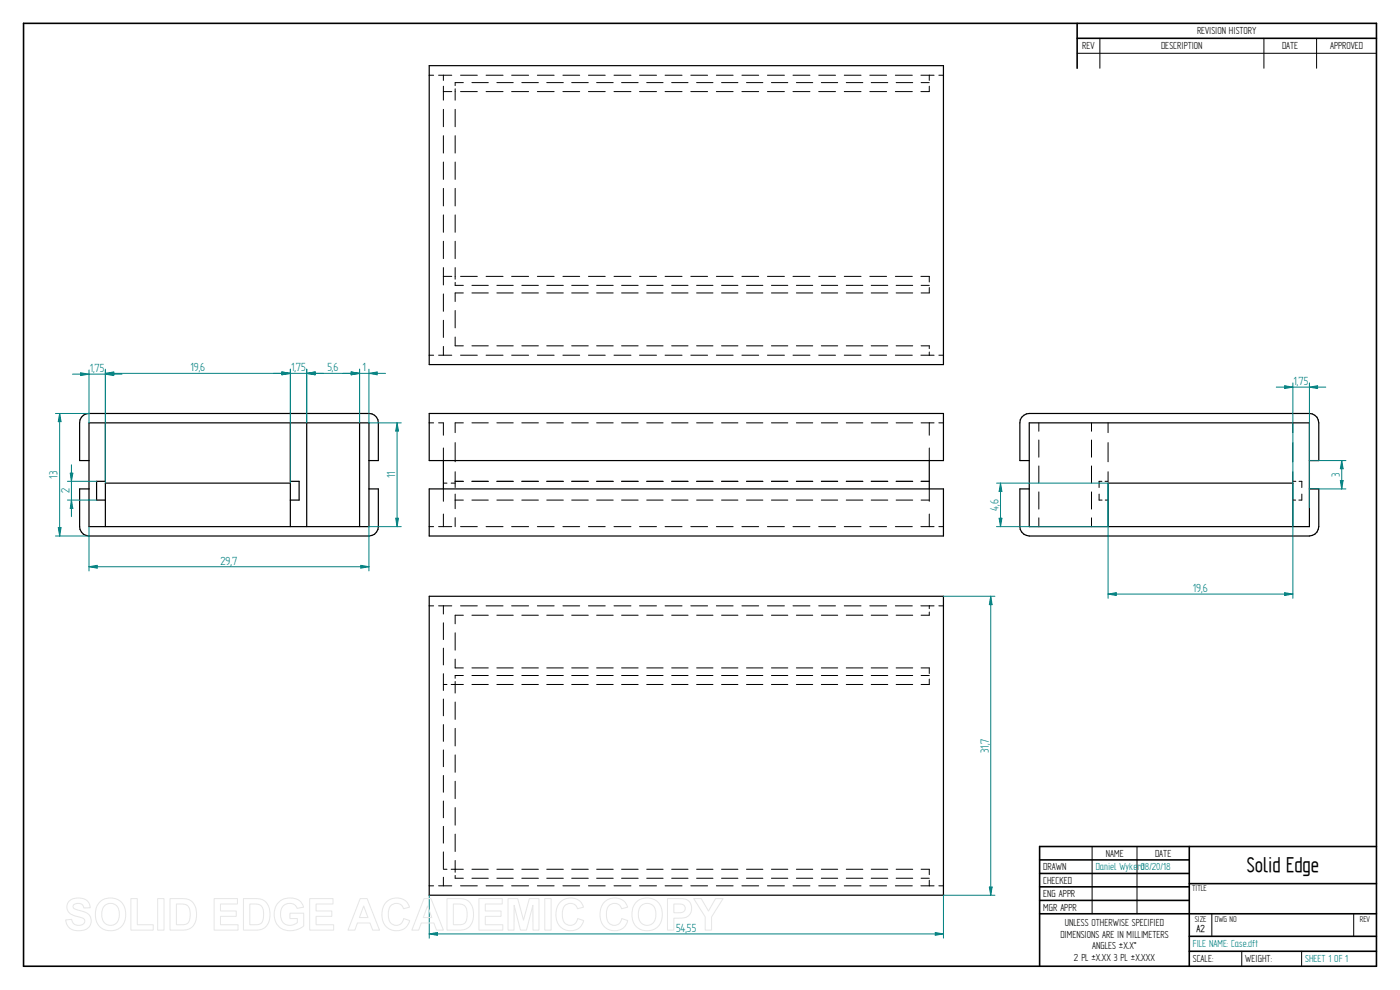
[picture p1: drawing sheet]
<svg xmlns="http://www.w3.org/2000/svg" width="297mm" height="210mm" viewBox="0 0 297 210" stroke-linecap="round" stroke-linejoin="round" font-family="sans-serif">
<g fill="none" stroke="#000" stroke-width=".34">
<path d="M5 5h287v200h-287zM228.5 5v9.5M228.5 8.1h63.5M252.3 179.6v25.4M292 179.6h-71.4v25.4M220.6 182.4h31.7M220.6 185.3h31.7M220.6 188.1h31.7M220.6 191h31.7M220.6 193.8h71.4M252.3 187.5h39.7M252.3 198.6h39.7"/>
<path d="M252.3 201.8h39.7"/>
</g>
<g fill="none" stroke="#000" stroke-width=".21">
<path d="M91.1 16h.9M93 16h2.8M94.1 16v1.1M94.1 18.3v3M94.1 19.4h1.7M96.6 18.8v2.5M97.7 19.4h3.6M97.7 16h3.6M98.3 17.5h-1.7v.7M100.1 17.5h3.5M103.1 19.4h3.6M103.1 16h3.6"/>
<path d="M105.4 17.5h3.5M108.5 19.4h3.6M108.5 16h3.6M110.7 17.5h3.5M114 19.4h3.6M114 16h3.6M116 17.5h3.5M119.4 19.4h3.6M119.4 16h3.6M121.3 17.5h3.5M124.8 19.4h3.6M124.8 16h3.6"/>
<path d="M126.6 17.5h3.5M130.3 19.4h3.6M130.3 16h3.6M131.9 17.5h3.5M135.7 19.4h3.6M135.7 16h3.6M137.2 17.5h3.5M141.1 19.4h3.6M141.1 16h3.6M142.5 17.5h3.5M146.6 19.4h3.5M146.6 16h3.5"/>
<path d="M147.8 17.5h3.5M152 19.4h3.5M152 16h3.5M153.1 17.5h3.4M157.4 19.4h3.6M157.4 16h3.6M158.4 17.5h3.4M162.8 19.4h3.6M162.8 16h3.6M163.7 17.5h3.4M168.2 19.4h3.6M168.2 16h3.6"/>
<path d="M169 17.5h3.4M173.7 19.4h3.5M173.7 16h3.5M174.2 17.5h3.5M179.1 19.4h3.6M179.1 16h3.6M179.5 17.5h3.5M184.5 19.4h3.6M184.5 16h3.6M184.8 17.5h3.5M189.9 19.4h3.6M189.9 16h3.6"/>
<path d="M190.1 17.5h3.5M195.4 16h2.8M195.4 17.5h1.7M197.1 16v1.1M197.1 18.3v1.1h-1.7M199.2 16h1M228.5 11.3h63.5M233.3 8.1v6.4M268.1 8.1v6.4M279.3 8.1v6.4M94.1 23.2v3.7M94.1 28.8v3.7"/>
<path d="M94.1 34.4v3.7M94.1 40v3.7M96.6 23.2v3.7M96.6 28.8v3.7M96.6 34.4v3.7M96.6 40v3.7M94.1 45.6v3.7M94.1 51.2v3.7M94.1 56.8v3.7M94.1 58.6h1.7M96.6 45.6v3.7M96.6 51.2v3.7"/>
<path d="M96.6 56.8v2.4M96.6 59.9v.6h1.7M97.7 58.6h3.6M103.1 58.6h3.6M108.5 58.6h3.6M114 58.6h3.6M119.4 58.6h3.6M124.8 58.6h3.6M130.3 58.6h3.6M135.7 58.6h3.6M141.1 58.6h3.6M146.6 58.6h3.5"/>
<path d="M152 58.6h3.5M157.4 58.6h3.6M162.8 58.6h3.6M168.2 58.6h3.6M173.7 58.6h3.5M179.1 58.6h3.6M184.5 58.6h3.6M189.9 58.6h3.6M195.4 58.6h1.7v1.2M91.1 75.4h.9M93 75.4h2.8M94.1 62.4v3.6"/>
<path d="M94.1 67.9v3.7M94.1 73.5v1.9M96.6 65.9v3.7M96.6 71.5v1.9h1.7M97.7 75.4h3.6M98.3 62.1h-1.7v1.9M100.1 62.1h3.5M100.1 60.5h3.5M100.1 73.4h3.5M103.1 75.4h3.6M105.4 62.1h3.5M105.4 60.5h3.5"/>
<path d="M105.4 73.4h3.5M108.5 75.4h3.6M110.7 62.1h3.5M110.7 60.5h3.5M110.7 73.4h3.5M114 75.4h3.6M116 62.1h3.5M116 60.5h3.5M116 73.4h3.5M119.4 75.4h3.6M121.3 62.1h3.5M121.3 60.5h3.5"/>
<path d="M121.3 73.4h3.5M124.8 75.4h3.6M126.6 62.1h3.5M126.6 60.5h3.5M126.6 73.4h3.5M130.3 75.4h3.6M131.9 62.1h3.5M131.9 60.5h3.5M131.9 73.4h3.5M135.7 75.4h3.6M137.2 62.1h3.5M137.2 60.5h3.5"/>
<path d="M137.2 73.4h3.5M141.1 75.4h3.6M142.5 62.1h3.5M142.5 60.5h3.5M142.5 73.4h3.5M146.6 75.4h3.5M147.8 62.1h3.5M147.8 60.5h3.5M147.8 73.4h3.5M152 75.4h3.5M153.1 62.1h3.4M153.1 60.5h3.4"/>
<path d="M153.1 73.4h3.4M157.4 75.4h3.6M158.4 62.1h3.4M158.4 60.5h3.4M158.4 73.4h3.4M162.8 75.4h3.6M163.7 62.1h3.4M163.7 60.5h3.4M163.7 73.4h3.4M168.2 75.4h3.6M169 62.1h3.4M169 60.5h3.4"/>
<path d="M169 73.4h3.4M173.7 75.4h3.5M174.2 62.1h3.5M174.2 60.5h3.5M174.2 73.4h3.5M179.1 75.4h3.6M179.5 62.1h3.5M179.5 60.5h3.5M179.5 73.4h3.5M184.5 75.4h3.6M184.8 62.1h3.5M184.8 60.5h3.5"/>
<path d="M184.8 73.4h3.5M189.9 75.4h3.6M190.1 62.1h3.5M190.1 60.5h3.5M190.1 73.4h3.5M195.4 75.4h2.8M195.4 73.4h1.7v.6M195.4 60.5h1.7M197.1 61v1.1h-1.7M197.1 74.7v.7M199.2 75.4h1M91.1 89.7h.9"/>
<path d="M93 89.7h1.1v2.6M94.1 95v2.7M96.6 93.9v4.1M98.3 89.7h-1.7v2.1M100.1 89.7h3.5M105.4 89.7h3.5M110.7 89.7h3.5M116 89.7h3.5M121.3 89.7h3.5M126.6 89.7h3.5M131.9 89.7h3.5M137.2 89.7h3.5"/>
<path d="M142.5 89.7h3.5M147.8 89.7h3.5M153.1 89.7h3.4M158.4 89.7h3.4M163.7 89.7h3.4M169 89.7h3.4M174.2 89.7h3.5M179.5 89.7h3.5M184.8 89.7h3.5M190.1 89.7h3.5M195.4 89.7h2.8M197.1 89.7v2.6"/>
<path d="M197.1 95v2.7M199.2 89.7h1M220.4 89.7v1.8M220.4 93.3v3.7M220.4 98.8v3.7M231.6 89.7v1.8M231.6 93.3v3.7M231.6 98.8v3.7M235.1 89.7v2.1M235.1 93.9v4.1M274.3 89.7v2.1M274.3 93.9v4.1"/>
<path d="M91.1 111.7h.9M93 111.7h2.8M94.1 103.7v2.6M94.1 109.1v2.6M94.1 102.5h.7M95.7 102.5h.9M96.6 100.1v3.3M96.6 104.8v3.1M96.6 109.8v1.9M96.6 102.1h1.7M96.6 106.1h1.7M97.7 111.7h3.6"/>
<path d="M100.1 102.1h3.5M100.1 106.1h3.5M103.1 111.7h3.6M105.4 102.1h3.5M105.4 106.1h3.5M108.5 111.7h3.6M110.7 102.1h3.5M110.7 106.1h3.5M114 111.7h3.6M116 102.1h3.5M116 106.1h3.5M119.4 111.7h3.6"/>
<path d="M121.3 102.1h3.5M121.3 106.1h3.5M124.8 111.7h3.6M126.6 102.1h3.5M126.6 106.1h3.5M130.3 111.7h3.6M131.9 102.1h3.5M131.9 106.1h3.5M135.7 111.7h3.6M137.2 102.1h3.5M137.2 106.1h3.5M141.1 111.7h3.6"/>
<path d="M142.5 102.1h3.5M142.5 106.1h3.5M146.6 111.7h3.5M147.8 102.1h3.5M147.8 106.1h3.5M152 111.7h3.5M153.1 102.1h3.4M153.1 106.1h3.4M157.4 111.7h3.6M158.4 102.1h3.4M158.4 106.1h3.4M162.8 111.7h3.6"/>
<path d="M163.7 102.1h3.4M163.7 106.1h3.4M168.2 111.7h3.6M169 102.1h3.4M169 106.1h3.4M173.7 111.7h3.5M174.2 102.1h3.5M174.2 106.1h3.5M179.1 111.7h3.6M179.5 102.1h3.5M179.5 106.1h3.5M184.5 111.7h3.6"/>
<path d="M184.8 102.1h3.5M184.8 106.1h3.5M189.9 111.7h3.6M190.1 102.1h3.5M190.1 106.1h3.5M195.4 111.7h2.8M195.4 102.1h1.7M195.4 106.1h1.7M197.1 103.7v2.6M197.1 109.1v2.6M199.2 111.7h1M220.4 104.4v3.6"/>
<path d="M220.4 109.9v1.8M231.6 104.4v3.6M231.6 109.9v1.8M233.2 104.8v1.3h.6M233.8 102.1h-.6v1.3M234.5 106.1h.6M235.1 100.1v2h-.7M274.3 100.1v2h.6M274.3 106.1h.6M275.6 102.1h.6v1.3M276.2 104.8v1.3h-.7M91.1 128.5h.9"/>
<path d="M93 128.5h2.8M94.1 128.5v1.8M94.1 132.1v3.6M94.1 137.5v3.6M96.6 134.2v3.7M96.6 139.8v1.9h1.7M97.7 128.5h3.6M98.3 130.5h-1.7v1.8M100.1 130.5h3.5M103.1 128.5h3.6M105.4 130.5h3.5M108.5 128.5h3.6"/>
<path d="M110.7 130.5h3.5M114 128.5h3.6M116 130.5h3.5M119.4 128.5h3.6M121.3 130.5h3.5M124.8 128.5h3.6M126.6 130.5h3.5M130.3 128.5h3.6M131.9 130.5h3.5M135.7 128.5h3.6M137.2 130.5h3.5M141.1 128.5h3.6"/>
<path d="M142.5 130.5h3.5M146.6 128.5h3.5M147.8 130.5h3.5M152 128.5h3.5M153.1 130.5h3.4M157.4 128.5h3.6M158.4 130.5h3.4M162.8 128.5h3.6M163.7 130.5h3.4M168.2 128.5h3.6M169 130.5h3.4M173.7 128.5h3.5"/>
<path d="M174.2 130.5h3.5M179.1 128.5h3.6M179.5 130.5h3.5M184.5 128.5h3.6M184.8 130.5h3.5M189.9 128.5h3.6M190.1 130.5h3.5M195.4 128.5h2.8M197.1 128.5v.6M197.1 129.8v.7h-1.7M199.2 128.5h1M94.1 142.9v3.6"/>
<path d="M94.1 148.3v3.5M94.1 153.7v3.6M94.1 159.1v3.5M94.1 145.2h.7M95.7 145.2h2.6M96.6 144.6v2.4M96.6 148.9v3.7M96.6 154.5v3.7M98.3 143.3h-1.7v.6M100.1 143.3h3.5M100.1 145.2h3.5M100.1 141.7h3.5"/>
<path d="M105.4 143.3h3.5M105.4 145.2h3.5M105.4 141.7h3.5M110.7 143.3h3.5M110.7 145.2h3.5M110.7 141.7h3.5M116 143.3h3.5M116 145.2h3.5M116 141.7h3.5M121.3 143.3h3.5M121.3 145.2h3.5M121.3 141.7h3.5"/>
<path d="M126.6 143.3h3.5M126.6 145.2h3.5M126.6 141.7h3.5M131.9 143.3h3.5M131.9 145.2h3.5M131.9 141.7h3.5M137.2 143.3h3.5M137.2 145.2h3.5M137.2 141.7h3.5M142.5 143.3h3.5M142.5 145.2h3.5M142.5 141.7h3.5"/>
<path d="M147.8 143.3h3.5M147.8 145.2h3.5M147.8 141.7h3.5M153.1 143.3h3.4M153.1 145.2h3.4M153.1 141.7h3.4M158.4 143.3h3.4M158.4 145.2h3.4M158.4 141.7h3.4M163.7 143.3h3.4M163.7 145.2h3.4M163.7 141.7h3.4"/>
<path d="M169 143.3h3.4M169 145.2h3.4M169 141.7h3.4M174.2 143.3h3.5M174.2 145.2h3.5M174.2 141.7h3.5M179.5 143.3h3.5M179.5 145.2h3.5M179.5 141.7h3.5M184.8 143.3h3.5M184.8 145.2h3.5M184.8 141.7h3.5"/>
<path d="M190.1 143.3h3.5M190.1 145.2h3.5M190.1 141.7h3.5M195.4 141.7h1.7v1.2M195.4 143.3h1.7M197.1 144.1v1.1h-1.7M94.1 164.5v3.6M94.1 169.9v3.6M94.1 175.3v3.6M96.6 160.1v3.7M96.6 165.7v3.7M96.6 171.3v3.7"/>
<path d="M96.6 177v3.6M231.7 179.6v14.2M241.2 179.6v14.2M91.1 187.9h.9M93 187.9h2.8M94.1 180.7v3.6M94.1 186.1v1.8M94.1 184.4h.7M95.7 184.4h2.6M96.6 182.5v2.5M96.6 185.7v.6h1.7M97.7 187.9h3.6"/>
<path d="M100.1 186.3h3.5M100.1 184.4h3.5M103.1 187.9h3.6M105.4 186.3h3.5M105.4 184.4h3.5M108.5 187.9h3.6M110.7 186.3h3.5M110.7 184.4h3.5M114 187.9h3.6M116 186.3h3.5M116 184.4h3.5M119.4 187.9h3.6"/>
<path d="M121.3 186.3h3.5M121.3 184.4h3.5M124.8 187.9h3.6M126.6 186.3h3.5M126.6 184.4h3.5M130.3 187.9h3.6M131.9 186.3h3.5M131.9 184.4h3.5M135.7 187.9h3.6M137.2 186.3h3.5M137.2 184.4h3.5M141.1 187.9h3.6"/>
<path d="M142.5 186.3h3.5M142.5 184.4h3.5M146.6 187.9h3.5M147.8 186.3h3.5M147.8 184.4h3.5M152 187.9h3.5M153.1 186.3h3.4M153.1 184.4h3.4M157.4 187.9h3.6M158.4 186.3h3.4M158.4 184.4h3.4M162.8 187.9h3.6"/>
<path d="M163.7 186.3h3.4M163.7 184.4h3.4M168.2 187.9h3.6M169 186.3h3.4M169 184.4h3.4M173.7 187.9h3.5M174.2 186.3h3.5M174.2 184.4h3.5M179.1 187.9h3.6M179.5 186.3h3.5M179.5 184.4h3.5M184.5 187.9h3.6"/>
<path d="M184.8 186.3h3.5M184.8 184.4h3.5M189.9 187.9h3.6M190.1 186.3h3.5M190.1 184.4h3.5M195.4 187.9h2.8M195.4 184.4h1.7v1.1M195.4 186.3h1.7M197.1 186.7v1.2M199.2 187.9h1M257.1 193.9v4.7M287.2 193.9v4.7"/>
<path d="M263.4 201.8v3.2M276.1 201.8v3.2"/>
</g>
<g fill="none" stroke="#000" stroke-width=".25">
<path d="M91.1 13.9h109.1v63.4h-109.1zM18.9 97.7h-2v-8a1.97 1.97 0 0 1 2-2h59.4a1.97 1.97 0 0 1 2 2v8h-2M18.9 89.7h59.4v22h-59.4zM22.4 89.7v12.4h-1.9v4h1.9M61.6 89.7v12.4h1.9v4h-1.9M65.1 89.7v22M76.3 89.7v22M91.1 87.7h109.1v10h-109.1zM94.1 97.7v6M197.1 97.7v6M218.4 97.7h-2v-8a1.97 1.97 0 0 1 2-2h59.4a2.03 2.03 0 0 1 2 2v8h-2M218.4 89.7h59.4v22h-59.4z"/>
<path d="M18.9 103.7h-2v8a2.03 2.03 0 0 0 2 2h59.4a1.97 1.97 0 0 0 2-2v-8h-2M22.4 111.7v-9.2h39.2v9.2M91.1 103.7h109.1v10h-109.1zM218.4 103.7h-2v8a2.03 2.03 0 0 0 2 2h59.4a2.03 2.03 0 0 0 2-2v-8h-2M235.1 111.7v-9.2h39.2v9.2M91.1 126.5h109.1v63.4h-109.1z"/>
</g>
<path d="M11.8 87.7h7.1M12.7 87.7l.3 1.8h-.6zM11.8 113.7h7.1" fill="none" stroke="#008080" stroke-width=".21"/>
<path d="M12.7 87.7l.3 1.8h-.6z" fill="#008080"/>
<path d="M12.4 111.9h.6l-.3 1.8z" fill="none" stroke="#008080" stroke-width=".21"/>
<path d="M12.4 111.9h.6l-.3 1.8z" fill="#008080"/>
<path d="M12.7 87.7v26M14.3 106.1h6.2M14.3 102.1h6.2M15.2 106.1l.3 1.8h-.6z" fill="none" stroke="#008080" stroke-width=".21"/>
<path d="M15.2 106.1l.3 1.8h-.6z" fill="#008080"/>
<path d="M14.9 100.4h.6l-.3 1.7z" fill="none" stroke="#008080" stroke-width=".21"/>
<path d="M14.9 100.4h.6l-.3 1.7z" fill="#008080"/>
<path d="M15.2 98.6v11M78.3 89.7h6.8M84.2 89.7l.3 1.7h-.6zM78.3 111.7h6.8" fill="none" stroke="#008080" stroke-width=".21"/>
<path d="M84.2 89.7l.3 1.7h-.6z" fill="#008080"/>
<path d="M83.9 109.9h.6l-.3 1.8z" fill="none" stroke="#008080" stroke-width=".21"/>
<path d="M83.9 109.9h.6l-.3 1.8z" fill="#008080"/>
<path d="M84.2 89.7v22M18.9 111.7v9.4M76.5 119.9l1.8 .3-1.8 .3zM78.3 111.7v9.4" fill="none" stroke="#008080" stroke-width=".21"/>
<path d="M76.5 119.9l1.8 .3-1.8 .3z" fill="#008080"/>
<path d="M18.9 120.2l1.7-.3v.6z" fill="none" stroke="#008080" stroke-width=".21"/>
<path d="M18.9 120.2l1.7-.3v.6z" fill="#008080"/>
<path d="M277.8 97.7h7.7M284.6 97.7l.3 1.7h-.5zM277.8 103.7h7.7M18.9 120.2h59.4" fill="none" stroke="#008080" stroke-width=".21"/>
<path d="M284.6 97.7l.3 1.7h-.5z" fill="#008080"/>
<path d="M284.4 101.9h.5l-.3 1.8z" fill="none" stroke="#008080" stroke-width=".21"/>
<path d="M284.4 101.9h.5l-.3 1.8z" fill="#008080"/>
<path d="M284.6 97.7v6M235.1 102.5v24.4M274.3 102.5v24.4M272.5 125.7l1.8 .3-1.8 .3z" fill="none" stroke="#008080" stroke-width=".21"/>
<path d="M272.5 125.7l1.8 .3-1.8 .3z" fill="#008080"/>
<path d="M235.1 126l1.7-.3v.6z" fill="none" stroke="#008080" stroke-width=".21"/>
<path d="M235.1 126l1.7-.3v.6z" fill="#008080"/>
<path d="M272.5 81.8l1.8 .3-1.8 .3zM274.3 81.2v21.3M277.8 81.2v26.5M235.1 126h39.2" fill="none" stroke="#008080" stroke-width=".21"/>
<path d="M272.5 81.8l1.8 .3-1.8 .3z" fill="#008080"/>
<path d="M277.8 82.1l1.7-.3v.6z" fill="none" stroke="#008080" stroke-width=".21"/>
<path d="M277.8 82.1l1.7-.3v.6z" fill="#008080"/>
<path d="M270.8 82.1h10.5M211.4 102.5h23.7M211.4 111.7h23.7M212.3 102.5l.3 1.8h-.6z" fill="none" stroke="#008080" stroke-width=".21"/>
<path d="M212.3 102.5l.3 1.8h-.6z" fill="#008080"/>
<path d="M212 109.9h.6l-.3 1.8z" fill="none" stroke="#008080" stroke-width=".21"/>
<path d="M212 109.9h.6l-.3 1.8z" fill="#008080"/>
<path d="M65.1 78.3v11.4M65.1 79.2l1.7-.3v.6zM76.3 78.3v11.4M212.3 102.5v9.2" fill="none" stroke="#008080" stroke-width=".21"/>
<path d="M65.1 79.2l1.7-.3v.6z" fill="#008080"/>
<path d="M74.5 78.9l1.8 .3-1.8 .3z" fill="none" stroke="#008080" stroke-width=".21"/>
<path d="M74.5 78.9l1.8 .3-1.8 .3z" fill="#008080"/>
<path d="M65.1 79.2h11.2M74.5 78.9l1.8 .3-1.8 .3zM76.3 78.3v11.4M78.3 78.3v11.4" fill="none" stroke="#008080" stroke-width=".21"/>
<path d="M74.5 78.9l1.8 .3-1.8 .3z" fill="#008080"/>
<path d="M78.3 79.2l1.7-.3v.6z" fill="none" stroke="#008080" stroke-width=".21"/>
<path d="M78.3 79.2l1.7-.3v.6z" fill="#008080"/>
<path d="M61.6 78.3v11.4M65.1 78.3v11.4M65.1 79.2l1.7-.3v.6zM72.8 79.2h9" fill="none" stroke="#008080" stroke-width=".21"/>
<path d="M65.1 79.2l1.7-.3v.6z" fill="#008080"/>
<path d="M59.8 78.9l1.8 .3-1.8 .3z" fill="none" stroke="#008080" stroke-width=".21"/>
<path d="M59.8 78.9l1.8 .3-1.8 .3z" fill="#008080"/>
<path d="M17.1 79.1l1.8 .3-1.8 .3zM18.9 78.5v11.2M22.4 78.5v11.2M58.1 79.2h10.5" fill="none" stroke="#008080" stroke-width=".21"/>
<path d="M17.1 79.1l1.8 .3-1.8 .3z" fill="#008080"/>
<path d="M22.4 79.4l1.7-.3v.6z" fill="none" stroke="#008080" stroke-width=".21"/>
<path d="M22.4 79.4l1.7-.3v.6z" fill="#008080"/>
<path d="M15.4 79.4h10.5M22.4 78.3v24.2M22.4 79.2l1.7-.3v.6zM61.6 78.3v24.2" fill="none" stroke="#008080" stroke-width=".21"/>
<path d="M22.4 79.2l1.7-.3v.6z" fill="#008080"/>
<path d="M59.8 78.9l1.8 .3-1.8 .3z" fill="none" stroke="#008080" stroke-width=".21"/>
<path d="M59.8 78.9l1.8 .3-1.8 .3z" fill="#008080"/>
<path d="M22.4 79.2h39.2M91.1 189.9v9.1M198.4 197.8l1.8 .3-1.8 .3zM200.2 189.9v9.1" fill="none" stroke="#008080" stroke-width=".21"/>
<path d="M198.4 197.8l1.8 .3-1.8 .3z" fill="#008080"/>
<path d="M91.1 198.1l1.7-.3v.6z" fill="none" stroke="#008080" stroke-width=".21"/>
<path d="M91.1 198.1l1.7-.3v.6z" fill="#008080"/>
<path d="M200.2 126.5h10.9M210.2 126.5l.3 1.8h-.6zM91.1 198.1h109.1M200.2 189.9h10.9" fill="none" stroke="#008080" stroke-width=".21"/>
<path d="M210.2 126.5l.3 1.8h-.6z" fill="#008080"/>
<path d="M209.9 188.2h.6l-.3 1.7z" fill="none" stroke="#008080" stroke-width=".21"/>
<path d="M209.9 188.2h.6l-.3 1.7z" fill="#008080"/>
<path d="M210.2 126.5v63.4" fill="none" stroke="#008080" stroke-width=".21"/>
<g fill="none" stroke="#e6e6e6" stroke-width=".21">
<path d="M14.6 191.2a3.1 3.1 0 0 1 4.2 .2l.3 1.2h-1.3a1.22 1.22 0 0 0-1.1-.9 1.22 1.22 0 0 0-1.2 .6l.2 .4 .8 .3a3.8 3.8 0 0 1 2.6 1.3 2.16 2.16 0 0 1-.2 2.4 2.16 2.16 0 0 1-2.2 .7 2.41 2.41 0 0 1-2.8-2.2l1.3-.2a1.45 1.45 0 0 0 1.3 1.3 1.45 1.45 0 0 0 1.5-.9 1.29 1.29 0 0 0-1.3-.9 2.48 2.48 0 0 1-2.5-2.1l.1-.7zM21.2 191.4a3.3 3.3 0 0 1 3.9-.5 3.3 3.3 0 0 1 1.5 3.6 3.2 3.2 0 0 1-3.7 2.9 3.2 3.2 0 0 1-2.6-3.9l.2-1.2zM22.1 192.2a1.89 1.89 0 0 1 2.3-.3 1.89 1.89 0 0 1 .9 2.1 1.91 1.91 0 0 1-1.8 2.3 1.91 1.91 0 0 1-1.9-2.3l.2-1.2zM27.8 190.6h1.3v5.6h3.4v1.1h-4.7zM33.4 190.6h1.4v6.7h-1.4zM36.1 190.6h2.4a2.87 2.87 0 0 1 3.2 3.4 2.82 2.82 0 0 1-3.1 3.3h-2.5zM37.4 191.8a2.9 2.9 0 0 1 2.6 .5 3.4 3.4 0 0 1-.3 3.7l-.6 .1-1.7 .1zM45.4 190.6h5v1.2h-3.6v1.5h3.3v1.1h-3.3v1.8h3.7v1.1h-5.1zM51.6 190.6h2.5a2.87 2.87 0 0 1 3.2 3.4 2.82 2.82 0 0 1-3.1 3.3h-2.6zM53 191.8a2.9 2.9 0 0 1 2.5 .5 3.4 3.4 0 0 1-.2 3.7l-.6 .1-1.7 .1zM59 191.5a3.5 3.5 0 0 1 5.1 .1l.3 .8-1.4 .3a1.87 1.87 0 0 0-2.2-.9 1.87 1.87 0 0 0-1.3 2.1 2.09 2.09 0 0 0 1.1 2.2 2.09 2.09 0 0 0 2.5-.4v-.8h-1.6v-1.2h2.9v2.7a3.9 3.9 0 0 1-5.8-.7 4 4 0 0 1 .4-4.2zM65.7 190.6h5v1.2h-3.6v1.5h3.3v1.1h-3.3v1.8h3.7v1.1h-5.1z"/>
<path d="M76.4 190.6h1.5l2.6 6.7h-1.4l-.6-1.5h-2.7l-.5 1.5h-1.5zM77.2 192.2l.9 2.4h-1.8zM81.9 191.4a2.93 2.93 0 0 1 5 1l-1.3 .4a1.64 1.64 0 0 0-1.9-1.1 1.64 1.64 0 0 0-1.3 1.8 2.27 2.27 0 0 0 1.3 2.8 1.56 1.56 0 0 0 1.9-1.4l1.3 .4a3 3 0 0 1-3.5 2.1 3 3 0 0 1-2.4-3.4l.2-1.5zM90 190.6h1.4l2.7 6.7h-1.5l-.6-1.5h-2.6l-.6 1.5h-1.4zM90.7 192.2l.9 2.4h-1.8zM94.8 190.6h2.5a2.87 2.87 0 0 1 3.2 3.4 2.82 2.82 0 0 1-3.1 3.3h-2.6zM96.2 191.8a2.9 2.9 0 0 1 2.5 .5 3.4 3.4 0 0 1-.3 3.7l-.6 .1-1.6 .1zM101.6 190.6h5v1.2h-3.6v1.5h3.3v1.1h-3.3v1.8h3.7v1.1h-5.1zM107.8 190.6h2l1.3 4.6 1.2-4.6h2v6.7h-1.2v-5.2l-1.4 5.2h-1.3l-1.3-5.2v5.2h-1.3zM115.6 190.6h1.3v6.7h-1.3zM118.8 191.4a2.93 2.93 0 0 1 5 1l-1.3 .4a1.64 1.64 0 0 0-1.9-1.1 1.64 1.64 0 0 0-1.3 1.8 2.27 2.27 0 0 0 1.3 2.8 1.56 1.56 0 0 0 2-1.4l1.2 .4a3 3 0 0 1-3.5 2.1 3 3 0 0 1-2.4-3.4l.3-1.5zM128.2 191.4a2.93 2.93 0 0 1 4.9 1l-1.2 .4a1.64 1.64 0 0 0-1.9-1.1 1.64 1.64 0 0 0-1.3 1.8 2.27 2.27 0 0 0 1.3 2.8 1.56 1.56 0 0 0 1.9-1.4l1.3 .4a3 3 0 0 1-3.5 2.1 3 3 0 0 1-2.4-3.4l.2-1.5z"/>
<path d="M135 191.4a3.3 3.3 0 0 1 3.9-.5 3.3 3.3 0 0 1 1.6 3.6 3.2 3.2 0 0 1-3.7 2.9 3.2 3.2 0 0 1-2.7-3.9l.3-1.2zM135.9 192.2a1.89 1.89 0 0 1 2.3-.3 1.89 1.89 0 0 1 .9 2.1 1.91 1.91 0 0 1-1.8 2.3 1.91 1.91 0 0 1-1.9-2.3l.2-1.2zM141.6 190.6h2.2a2.52 2.52 0 0 1 2.7 1.1 2.12 2.12 0 0 1-.1 2.2 2.12 2.12 0 0 1-2.1 .9h-1.3v2.5h-1.4zM143 191.8h.6a1.36 1.36 0 0 1 1.7 .7 1 1 0 0 1-1.2 1.1h-1.1zM147.2 190.6h1.6l1.5 2.7 1.5-2.7h1.6l-2.4 3.9v2.8h-1.4v-2.8z"/>
</g>
<text font-size="5.1" x="264.5" y="185.1">Solid Edge</text>
<g font-size="2.8" fill="#008080">
<text x="19" y="78.9">1,75</text>
<text x="40.4" y="78.8">19,6</text>
<text x="61.8" y="78.8">1,75</text>
<text x="69.5" y="78.8">5,6</text>
<text x="76.9" y="78.8">1</text>
<text x="274.4" y="81.7">1,75</text>
<text x="12.2" y="101.5" transform="rotate(-90 12.2 101.5)">13</text>
<text x="83.8" y="101.4" transform="rotate(-90 83.8 101.4)">11</text>
<text x="284.2" y="101.2" transform="rotate(-90 284.2 101.2)">3</text>
<text x="14.7" y="104.6" transform="rotate(-90 14.7 104.6)">2</text>
<text x="211.8" y="108.3" transform="rotate(-90 211.8 108.3)">4,6</text>
<text x="46.8" y="119.8">29,7</text>
<text x="253.1" y="125.6">19,6</text>
<text x="209.8" y="159.7" transform="rotate(-90 209.8 159.7)">31,7</text>
<text x="143.4" y="197.7">54,55</text>
</g>
<g font-size="2.5">
<text x="229.6" y="10.5">REV</text>
<text x="246.3" y="10.5">DESCRIPTION</text>
<text x="254" y="7.3">REVISION HISTORY</text>
<text x="272" y="10.5">DATE</text>
<text x="282.2" y="10.5">APPROVED</text>
<text x="221.3" y="184.6">DRAWN</text>
<text x="234.6" y="181.7">NAME</text>
<text x="245.1" y="181.7">DATE</text>
<text x="221.3" y="187.5">CHECKED</text>
<text x="221.3" y="190.3">ENG APPR</text>
<text x="221.3" y="193.2">MGR APPR</text>
<text x="225.9" y="196.4">UNLESS OTHERWISE SPECIFIED</text>
<text x="225" y="198.9">DIMENSIONS ARE IN MILLIMETERS</text>
<text x="227.8" y="203.9">2 PL ±X.XX 3 PL ±X.XXX</text>
<text x="231.7" y="201.4">ANGLES ±X.X°</text>
<text x="253.1" y="204.1">SCALE:</text>
<text x="264.2" y="204.1">WEIGHT:</text>
</g>
<g font-size="2.5" fill="#008080">
<text x="232.5" y="184.6">Daniel Wykerd08/20/18</text>
<text x="253.1" y="201">FILE NAME: Case.dft</text>
<text x="276.9" y="204.1">SHEET 1 OF 1</text>
</g>
<text font-size="2.4" x="253.8" y="197.6">A2</text>
<g font-size="2">
<text x="252.9" y="189.1">TITLE</text>
<text x="253.4" y="195.5">SIZE</text>
<text x="257.7" y="195.5">DWG NO</text>
<text x="288.5" y="195.5">REV</text>
</g>
</svg>
